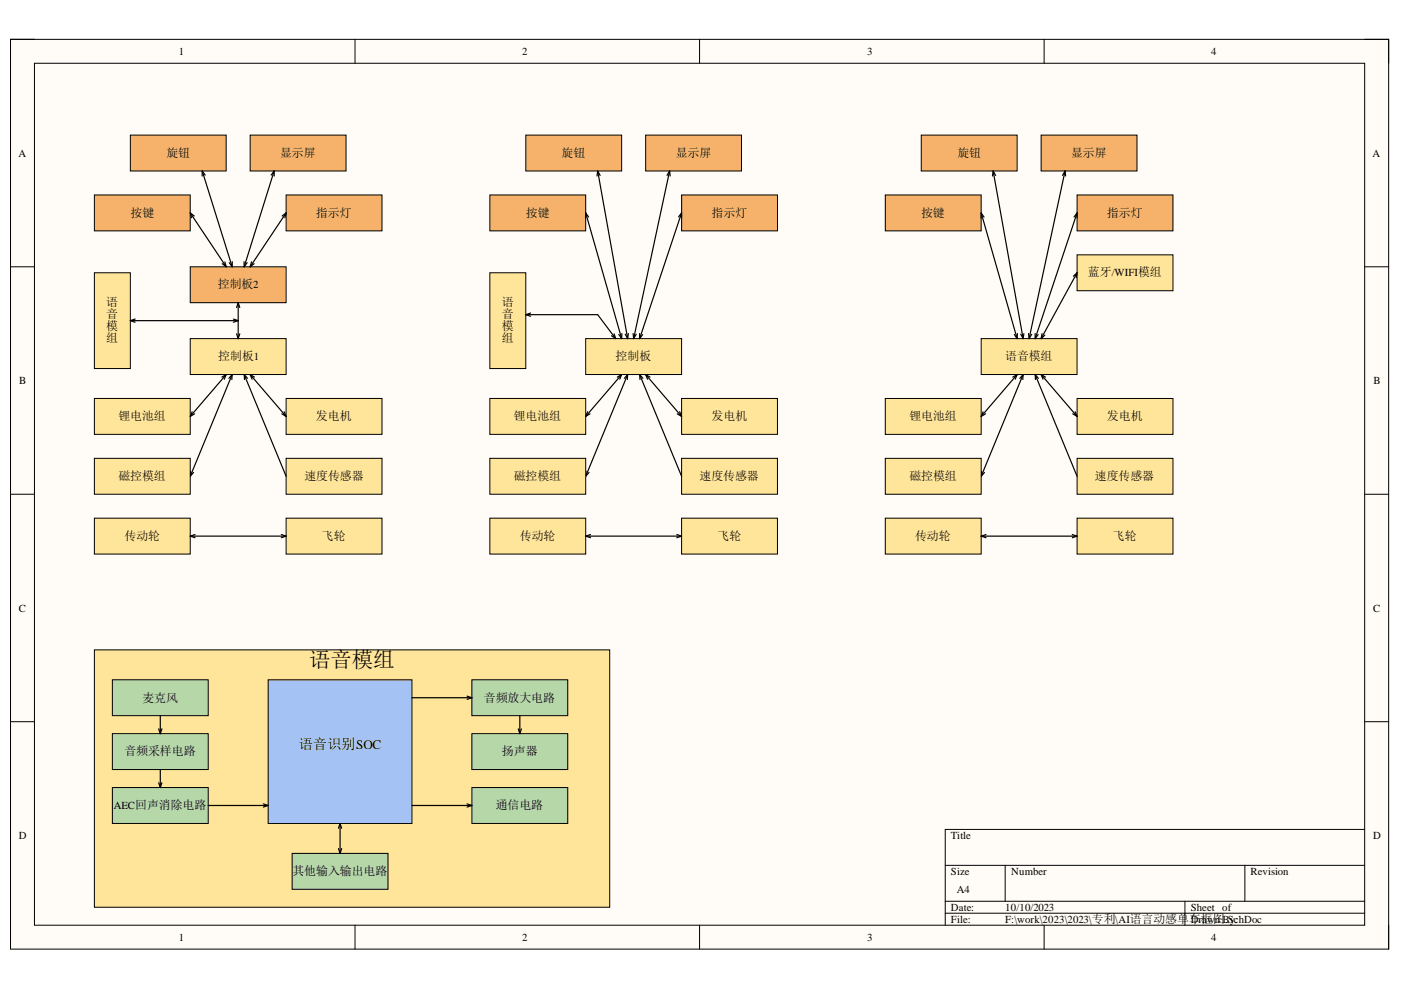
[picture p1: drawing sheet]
<svg xmlns="http://www.w3.org/2000/svg" width="297mm" height="210mm" viewBox="0 0 297 210" stroke-linecap="round" stroke-linejoin="round" font-family="sans-serif">
<path d="M2.2 8.3h292.2v192.9h-292.2z" fill-rule="evenodd" fill="#fffcf8"/>
<path d="M2.2 8.3h292.2v192.9h-292.2z" fill="none" stroke="#000" stroke-width=".21"/>
<path d="M7.3 13.4h282v182.8h-282z" fill-rule="evenodd" fill="#fffcf8"/>
<g fill="none" stroke="#000" stroke-width=".21">
<path d="M2.2 8.3h5.1M7.3 13.4h282v182.8h-282zM75.3 8.3v5.1M148.3 8.3v5.1M221.4 8.3v5.1M289.3 8.3h5.1v5.1M2.2 56.6h5.1M289.3 56.6h5.1M2.2 104.8h5.1M289.3 104.8h5.1M2.2 153h5.1M289.3 153h5.1"/>
<path d="M289.3 175.9h-88.9v20.3M75.3 196.2v5M148.3 196.2v5M200.4 183.5h88.9M200.4 191.1h88.9M200.4 193.6h88.9M213.1 183.5v7.6M221.4 196.2v5M251.2 191.1v5.1M263.9 183.5v7.6M294.4 196.2v5"/>
</g>
<path d="M20 109.9h20.3v7.6h-20.3z" fill-rule="evenodd" fill="#ffe599"/>
<path d="M20 109.9h20.3v7.6h-20.3z" fill="none" stroke="#000" stroke-width=".21"/>
<path d="M60.7 109.9h20.3v7.6h-20.3z" fill-rule="evenodd" fill="#ffe599"/>
<path d="M60.7 109.9h20.3v7.6h-20.3z" fill="none" stroke="#000" stroke-width=".21"/>
<path d="M60.7 84.5h20.3v7.6h-20.3z" fill-rule="evenodd" fill="#ffe599"/>
<path d="M60.7 84.5h20.3v7.6h-20.3z" fill="none" stroke="#000" stroke-width=".21"/>
<path d="M20 84.5h20.3v7.6h-20.3z" fill-rule="evenodd" fill="#ffe599"/>
<path d="M20 84.5h20.3v7.6h-20.3z" fill="none" stroke="#000" stroke-width=".21"/>
<path d="M40.3 71.8h20.4v7.6h-20.4z" fill-rule="evenodd" fill="#ffe599"/>
<path d="M40.3 71.8h20.4v7.6h-20.4z" fill="none" stroke="#000" stroke-width=".21"/>
<path d="M40.3 56.6h20.4v7.6h-20.4z" fill-rule="evenodd" fill="#f6b26b"/>
<path d="M40.3 56.6h20.4v7.6h-20.4z" fill="none" stroke="#000" stroke-width=".21"/>
<path d="M20 41.3h20.3v7.7h-20.3z" fill-rule="evenodd" fill="#f6b26b"/>
<path d="M20 41.3h20.3v7.7h-20.3z" fill="none" stroke="#000" stroke-width=".21"/>
<path d="M27.6 28.6h20.4v7.7h-20.4z" fill-rule="evenodd" fill="#f6b26b"/>
<path d="M27.6 28.6h20.4v7.7h-20.4z" fill="none" stroke="#000" stroke-width=".21"/>
<path d="M53 28.6h20.4v7.7h-20.4z" fill-rule="evenodd" fill="#f6b26b"/>
<path d="M53 28.6h20.4v7.7h-20.4z" fill="none" stroke="#000" stroke-width=".21"/>
<path d="M60.7 41.3h20.3v7.7h-20.3z" fill-rule="evenodd" fill="#f6b26b"/>
<path d="M60.7 41.3h20.3v7.7h-20.3z" fill="none" stroke="#000" stroke-width=".21"/>
<g fill="none" stroke="#000" stroke-width=".25">
<path d="M42.9 36.3l6.3 20.3M42.9 36.3v1M42.9 36.3l.6 .8M58.1 36.3l-6.3 20.3M58.1 36.3l-.6 .8M58.1 36.3v1M40.3 45.1l7.7 11.5M40.3 45.1l.3 1.1M40.3 45.1l.9 .7M47.1 55.9l.9 .7M47.7 55.5l.3 1.1M48.6 55.7l.6 .9"/>
<path d="M49.2 55.5v1.1M51.7 55.5l.1 1.1M52.4 55.7l-.6 .9M53.3 55.5l-.3 1.1M53.9 55.9l-.9 .7M60.7 45.1l-7.7 11.5M60.7 45.1l-.9 .7M60.7 45.1l-.3 1.1M48 79.4l-7.7 8.9M48 79.4l-1 .6M48 79.4l-.4 1M50.2 70.8l.3 1"/>
<path d="M50.5 64.2v7.6M50.5 64.2l-.3 1M50.5 64.2l.3 1M50.8 70.8l-.3 1M53 79.4l7.7 8.9M53 79.4l.4 1M53 79.4l1 .6M40.7 87.3l-.4 1M41.3 87.7l-1 .6M59.7 87.7l1 .6M60.3 87.3l.4 1M40.3 113.7h20.4"/>
<path d="M40.3 113.7l1.1 .3M41.4 113.3l-1.1 .4M59.6 113.3l1.1 .4M60.7 113.7l-1.1 .3"/>
</g>
<path d="M103.9 109.9h20.3v7.6h-20.3z" fill-rule="evenodd" fill="#ffe599"/>
<path d="M103.9 109.9h20.3v7.6h-20.3z" fill="none" stroke="#000" stroke-width=".21"/>
<path d="M144.5 109.9h20.3v7.6h-20.3z" fill-rule="evenodd" fill="#ffe599"/>
<path d="M144.5 109.9h20.3v7.6h-20.3z" fill="none" stroke="#000" stroke-width=".21"/>
<path d="M144.5 84.5h20.3v7.6h-20.3z" fill-rule="evenodd" fill="#ffe599"/>
<path d="M144.5 84.5h20.3v7.6h-20.3z" fill="none" stroke="#000" stroke-width=".21"/>
<path d="M103.9 84.5h20.3v7.6h-20.3z" fill-rule="evenodd" fill="#ffe599"/>
<path d="M103.9 84.5h20.3v7.6h-20.3z" fill="none" stroke="#000" stroke-width=".21"/>
<path d="M124.2 71.8h20.3v7.6h-20.3z" fill-rule="evenodd" fill="#ffe599"/>
<path d="M124.2 71.8h20.3v7.6h-20.3z" fill="none" stroke="#000" stroke-width=".21"/>
<path d="M103.9 41.3h20.3v7.7h-20.3z" fill-rule="evenodd" fill="#f6b26b"/>
<path d="M103.9 41.3h20.3v7.7h-20.3z" fill="none" stroke="#000" stroke-width=".21"/>
<path d="M111.5 28.6h20.3v7.7h-20.3z" fill-rule="evenodd" fill="#f6b26b"/>
<path d="M111.5 28.6h20.3v7.7h-20.3z" fill="none" stroke="#000" stroke-width=".21"/>
<path d="M136.9 28.6h20.3v7.7h-20.3z" fill-rule="evenodd" fill="#f6b26b"/>
<path d="M136.9 28.6h20.3v7.7h-20.3z" fill="none" stroke="#000" stroke-width=".21"/>
<path d="M144.5 41.3h20.3v7.7h-20.3z" fill-rule="evenodd" fill="#f6b26b"/>
<path d="M144.5 41.3h20.3v7.7h-20.3z" fill="none" stroke="#000" stroke-width=".21"/>
<g fill="none" stroke="#000" stroke-width=".25">
<path d="M126.7 36.3l6.4 35.5M126.7 36.3l-.1 1M126.7 36.3l.5 .9M142 36.3l-7.7 35.5M142 36.3l-.6 .9M142 36.3l.1 1M124.2 45.1l7.6 26.7M124.2 45.1l-.1 1.1M124.2 45.1l.6 .9M144.5 45.1l-8.9 26.7M144.5 45.1l-.6 .9M144.5 45.1v1.1"/>
<path d="M131.2 70.9l.6 .9M131.8 79.4l-7.6 8.9M131.8 79.4l-.9 .6M131.8 79.4l-.4 1M131.9 70.7l-.1 1.1M132.6 70.9l.5 .9M133.2 70.7l-.1 1.1M134.2 70.7l.1 1.1M134.9 70.9l-.6 .9M135.6 70.7v1.1M136.3 70.9l-.7 .9M136.9 79.4l7.6 8.9"/>
<path d="M136.9 79.4l.4 1M136.9 79.4l.9 .6M124.6 87.3l-.4 1M125.1 87.7l-.9 .6M143.6 87.7l.9 .6M144.1 87.3l.4 1M124.2 113.7h20.3M124.2 113.7l1 .3M125.2 113.3l-1 .4M143.5 113.3l1 .4M144.5 113.7l-1 .3"/>
</g>
<path d="M144.5 97.2h20.3v7.6h-20.3z" fill-rule="evenodd" fill="#ffe599"/>
<path d="M144.5 97.2h20.3v7.6h-20.3z" fill="none" stroke="#000" stroke-width=".21"/>
<path d="M133.1 79.4l-8.9 21.6M133.1 79.4l-.7 .8M133.1 79.4l-.1 1.1M124.3 99.9l-.1 1.1M124.9 100.2l-.7 .8" fill="none" stroke="#000" stroke-width=".25"/>
<path d="M103.9 97.2h20.3v7.6h-20.3z" fill-rule="evenodd" fill="#ffe599"/>
<path d="M103.9 97.2h20.3v7.6h-20.3z" fill="none" stroke="#000" stroke-width=".21"/>
<path d="M135.6 79.4l8.9 21.6M135.6 79.4l.1 1.1M135.6 79.4l.7 .8" fill="none" stroke="#000" stroke-width=".25"/>
<path d="M60.7 97.2h20.3v7.6h-20.3z" fill-rule="evenodd" fill="#ffe599"/>
<path d="M60.7 97.2h20.3v7.6h-20.3z" fill="none" stroke="#000" stroke-width=".21"/>
<path d="M49.2 79.4l-8.9 21.6M49.2 79.4l-.7 .8M49.2 79.4v1.1M40.4 99.9l-.1 1.1M41 100.2l-.7 .8" fill="none" stroke="#000" stroke-width=".25"/>
<path d="M20 97.2h20.3v7.6h-20.3z" fill-rule="evenodd" fill="#ffe599"/>
<path d="M20 97.2h20.3v7.6h-20.3z" fill="none" stroke="#000" stroke-width=".21"/>
<path d="M51.8 79.4l8.9 21.6M51.8 79.4v1.1M51.8 79.4l.7 .8" fill="none" stroke="#000" stroke-width=".25"/>
<path d="M20 57.8h7.6v20.3h-7.6z" fill-rule="evenodd" fill="#ffe599"/>
<path d="M20 57.8h7.6v20.3h-7.6z" fill="none" stroke="#000" stroke-width=".21"/>
<path d="M27.6 68h22.9M27.6 68l1 .3M28.6 67.6l-1 .4M49.5 67.6l1 .4M50.5 68l-1 .3" fill="none" stroke="#000" stroke-width=".25"/>
<path d="M103.9 57.8h7.6v20.3h-7.6z" fill-rule="evenodd" fill="#ffe599"/>
<path d="M103.9 57.8h7.6v20.3h-7.6z" fill="none" stroke="#000" stroke-width=".21"/>
<path d="M111.5 66.7h15.2l3.8 5.1M111.5 66.7l1 .4M112.5 66.4l-1 .3M129.7 71.2l.8 .6M130.2 70.8l.3 1" fill="none" stroke="#000" stroke-width=".25"/>
<path d="M20 137.8h109.3v54.6h-109.3z" fill-rule="evenodd" fill="#ffe599"/>
<path d="M20 137.8h109.3v54.6h-109.3z" fill="none" stroke="#000" stroke-width=".21"/>
<path d="M23.8 144.1h20.3v7.6h-20.3z" fill-rule="evenodd" fill="#b6d7a8"/>
<path d="M23.8 144.1h20.3v7.6h-20.3z" fill="none" stroke="#000" stroke-width=".21"/>
<path d="M23.8 167h20.3v7.6h-20.3z" fill-rule="evenodd" fill="#b6d7a8"/>
<path d="M23.8 167h20.3v7.6h-20.3z" fill="none" stroke="#000" stroke-width=".21"/>
<path d="M56.9 144.1h30.4v30.5h-30.4z" fill-rule="evenodd" fill="#a4c2f4"/>
<path d="M56.9 144.1h30.4v30.5h-30.4z" fill="none" stroke="#000" stroke-width=".21"/>
<path d="M100 144.1h20.4v7.6h-20.4z" fill-rule="evenodd" fill="#b6d7a8"/>
<path d="M100 144.1h20.4v7.6h-20.4z" fill="none" stroke="#000" stroke-width=".21"/>
<path d="M100 155.6h20.4v7.6h-20.4z" fill-rule="evenodd" fill="#b6d7a8"/>
<path d="M100 155.6h20.4v7.6h-20.4z" fill="none" stroke="#000" stroke-width=".21"/>
<path d="M23.8 155.6h20.3v7.6h-20.3z" fill-rule="evenodd" fill="#b6d7a8"/>
<path d="M23.8 155.6h20.3v7.6h-20.3z" fill="none" stroke="#000" stroke-width=".21"/>
<path d="M100.1 167h20.3v7.6h-20.3z" fill-rule="evenodd" fill="#b6d7a8"/>
<path d="M100.1 167h20.3v7.6h-20.3z" fill="none" stroke="#000" stroke-width=".21"/>
<g fill="none" stroke="#000" stroke-width=".25">
<path d="M33.6 154.5l.4 1.1M34 151.7v3.9M34.3 154.5l-.3 1.1M87.3 147.9h12.7M99 147.6l1 .3M100 147.9l-1 .4M109.9 154.5l.3 1.1M110.2 151.7v3.9M110.5 154.5l-.3 1.1M33.6 166l.4 1M34 163.2v3.8M34.3 166l-.3 1"/>
<path d="M44.1 170.8h12.7M55.8 170.4l1 .4M56.8 170.8l-1 .3M87.3 170.8h12.7M99 170.4l1 .4M100 170.8l-1 .3"/>
</g>
<path d="M61.9 180.9h20.4v7.7h-20.4z" fill-rule="evenodd" fill="#b6d7a8"/>
<path d="M61.9 180.9h20.4v7.7h-20.4z" fill="none" stroke="#000" stroke-width=".21"/>
<path d="M71.8 179.9l.3 1M72.1 174.6v6.3M72.1 174.6l-.3 1M72.1 174.6l.3 1M72.4 179.9l-.3 1" fill="none" stroke="#000" stroke-width=".25"/>
<path d="M187.7 109.9h20.3v7.6h-20.3z" fill-rule="evenodd" fill="#ffe599"/>
<path d="M187.7 109.9h20.3v7.6h-20.3z" fill="none" stroke="#000" stroke-width=".21"/>
<path d="M228.4 109.9h20.3v7.6h-20.3z" fill-rule="evenodd" fill="#ffe599"/>
<path d="M228.4 109.9h20.3v7.6h-20.3z" fill="none" stroke="#000" stroke-width=".21"/>
<path d="M228.4 84.5h20.3v7.6h-20.3z" fill-rule="evenodd" fill="#ffe599"/>
<path d="M228.4 84.5h20.3v7.6h-20.3z" fill="none" stroke="#000" stroke-width=".21"/>
<path d="M187.7 84.5h20.3v7.6h-20.3z" fill-rule="evenodd" fill="#ffe599"/>
<path d="M187.7 84.5h20.3v7.6h-20.3z" fill="none" stroke="#000" stroke-width=".21"/>
<path d="M208 71.8h20.4v7.6h-20.4z" fill-rule="evenodd" fill="#ffe599"/>
<path d="M208 71.8h20.4v7.6h-20.4z" fill="none" stroke="#000" stroke-width=".21"/>
<path d="M187.7 41.3h20.3v7.7h-20.3z" fill-rule="evenodd" fill="#f6b26b"/>
<path d="M187.7 41.3h20.3v7.7h-20.3z" fill="none" stroke="#000" stroke-width=".21"/>
<path d="M195.3 28.6h20.4v7.7h-20.4z" fill-rule="evenodd" fill="#f6b26b"/>
<path d="M195.3 28.6h20.4v7.7h-20.4z" fill="none" stroke="#000" stroke-width=".21"/>
<path d="M220.7 28.6h20.4v7.7h-20.4z" fill-rule="evenodd" fill="#f6b26b"/>
<path d="M220.7 28.6h20.4v7.7h-20.4z" fill="none" stroke="#000" stroke-width=".21"/>
<path d="M228.4 41.3h20.3v7.7h-20.3z" fill-rule="evenodd" fill="#f6b26b"/>
<path d="M228.4 41.3h20.3v7.7h-20.3z" fill="none" stroke="#000" stroke-width=".21"/>
<g fill="none" stroke="#000" stroke-width=".25">
<path d="M210.6 36.3l6.3 35.5M210.6 36.3l-.2 1M210.6 36.3l.5 .9M225.8 36.3l-7.6 35.5M225.8 36.3l-.5 .9M225.8 36.3l.1 1M208 45.1l7.7 26.7M208 45.1v1.1M208 45.1l.6 .9M228.4 45.1l-8.9 26.7M228.4 45.1l-.7 .9M228.4 45.1v1.1"/>
<path d="M215.1 70.9l.6 .9M215.7 79.4l-7.7 8.9M215.7 79.4l-1 .6M215.7 79.4l-.4 1M215.7 70.7v1.1M216.4 70.9l.5 .9M217.1 70.7l-.2 1.1M218.1 70.7l.1 1.1M218.7 70.9l-.5 .9M219.5 70.7v1.1M220.1 70.9l-.6 .9M220.7 79.4l7.7 8.9"/>
<path d="M220.7 79.4l.4 1M220.7 79.4l1 .6M208.4 87.3l-.4 1M209 87.7l-1 .6M227.4 87.7l1 .6M228 87.3l.4 1M208 113.7h20.4M208 113.7l1 .3M209 113.3l-1 .4M227.3 113.3l1.1 .4M228.4 113.7l-1.1 .3"/>
</g>
<path d="M228.4 97.2h20.3v7.6h-20.3z" fill-rule="evenodd" fill="#ffe599"/>
<path d="M228.4 97.2h20.3v7.6h-20.3z" fill="none" stroke="#000" stroke-width=".21"/>
<path d="M216.9 79.4l-8.9 21.6M216.9 79.4l-.7 .8M216.9 79.4l-.1 1.1M208.1 99.9l-.1 1.1M208.7 100.2l-.7 .8" fill="none" stroke="#000" stroke-width=".25"/>
<path d="M187.7 97.2h20.3v7.6h-20.3z" fill-rule="evenodd" fill="#ffe599"/>
<path d="M187.7 97.2h20.3v7.6h-20.3z" fill="none" stroke="#000" stroke-width=".21"/>
<path d="M219.5 79.4l8.9 21.6M219.5 79.4v1.1M219.5 79.4l.7 .8" fill="none" stroke="#000" stroke-width=".25"/>
<path d="M228.4 54h20.3v7.6h-20.3z" fill-rule="evenodd" fill="#ffe599"/>
<path d="M228.4 54h20.3v7.6h-20.3z" fill="none" stroke="#000" stroke-width=".21"/>
<path d="M228.4 57.8l-7.7 14M228.4 57.8l-.8 .8M228.4 57.8l-.2 1.1M220.9 70.7l-.2 1.1M221.5 71.1l-.8 .7" fill="none" stroke="#000" stroke-width=".25"/>
<text font-size="4.6" x="65.5" y="141.5">语音模组</text>
<text font-size="3" x="63.3" y="158.7">语音识别SOC</text>
<g font-size="2.5">
<text x="35.3" y="33.3">旋钮</text>
<text x="59.4" y="33.3">显示屏</text>
<text x="119.1" y="33.3">旋钮</text>
<text x="143.3" y="33.3">显示屏</text>
<text x="203" y="33.3">旋钮</text>
<text x="227.1" y="33.3">显示屏</text>
<text x="27.7" y="46">按键</text>
<text x="67" y="46">指示灯</text>
<text x="111.5" y="46">按键</text>
<text x="150.9" y="46">指示灯</text>
<text x="195.3" y="46">按键</text>
<text x="234.7" y="46">指示灯</text>
<text x="230.6" y="58.6">蓝牙/WIFI模组</text>
<text x="22.5" y="65">语</text>
<text x="46.2" y="61.2">控制板2</text>
<text x="106.4" y="65">语</text>
<text x="22.5" y="67.5">音</text>
<text x="22.5" y="70">模</text>
<text x="106.4" y="67.5">音</text>
<text x="106.4" y="70">模</text>
<text x="22.5" y="72.6">组</text>
<text x="46.3" y="76.4">控制板1</text>
<text x="106.4" y="72.6">组</text>
<text x="130.5" y="76.4">控制板</text>
<text x="213.1" y="76.4">语音模组</text>
<text x="25.1" y="89.1">锂电池组</text>
<text x="67" y="89.1">发电机</text>
<text x="108.9" y="89.1">锂电池组</text>
<text x="150.9" y="89.1">发电机</text>
<text x="192.8" y="89.1">锂电池组</text>
<text x="234.7" y="89.1">发电机</text>
<text x="25.1" y="101.8">磁控模组</text>
<text x="64.5" y="101.8">速度传感器</text>
<text x="108.9" y="101.8">磁控模组</text>
<text x="148.3" y="101.8">速度传感器</text>
<text x="192.8" y="101.8">磁控模组</text>
<text x="232.2" y="101.8">速度传感器</text>
<text x="26.4" y="114.5">传动轮</text>
<text x="68.3" y="114.5">飞轮</text>
<text x="110.2" y="114.5">传动轮</text>
<text x="152.1" y="114.5">飞轮</text>
<text x="194" y="114.5">传动轮</text>
<text x="236" y="114.5">飞轮</text>
<text x="30.2" y="148.8">麦克风</text>
<text x="102.6" y="148.8">音频放大电路</text>
<text x="26.4" y="160.2">音频采样电路</text>
<text x="106.4" y="160.2">扬声器</text>
<text x="105.1" y="171.6">通信电路</text>
<text x="62" y="185.5">其他输入输出电路</text>
</g>
<g font-size="2.3">
<text x="37.9" y="11.7">1</text>
<text x="110.7" y="11.7">2</text>
<text x="183.9" y="11.7">3</text>
<text x="256.8" y="11.7">4</text>
<text x="3.9" y="33.3">A</text>
<text x="291" y="33.3">A</text>
<text x="4.1" y="81.4">B</text>
<text x="291.2" y="81.4">B</text>
<text x="4" y="129.7">C</text>
<text x="291.1" y="129.7">C</text>
<text x="24.1" y="171.6">AEC回声消除电路</text>
<text x="4" y="177.9">D</text>
<text x="201.6" y="177.9">Title</text>
<text x="291.1" y="177.9">D</text>
<text x="201.6" y="185.5">Size</text>
<text x="214.4" y="185.5">Number</text>
<text x="265.1" y="185.5">Revision</text>
<text x="202.9" y="189.3">A4</text>
<text x="201.6" y="193.1">Date:</text>
<text x="201.6" y="195.7">File:</text>
<text x="213.1" y="193.1">10/10/2023</text>
<text x="213.1" y="195.7">F:\work\2023\2023\专利\AI语言动感单车框图By:</text>
<text x="252.5" y="193.1">Sheet of</text>
<text x="252.5" y="195.7">Drawn .SchDoc</text>
<text x="37.9" y="199.5">1</text>
<text x="110.7" y="199.5">2</text>
<text x="183.9" y="199.5">3</text>
<text x="256.8" y="199.5">4</text>
</g>
</svg>
